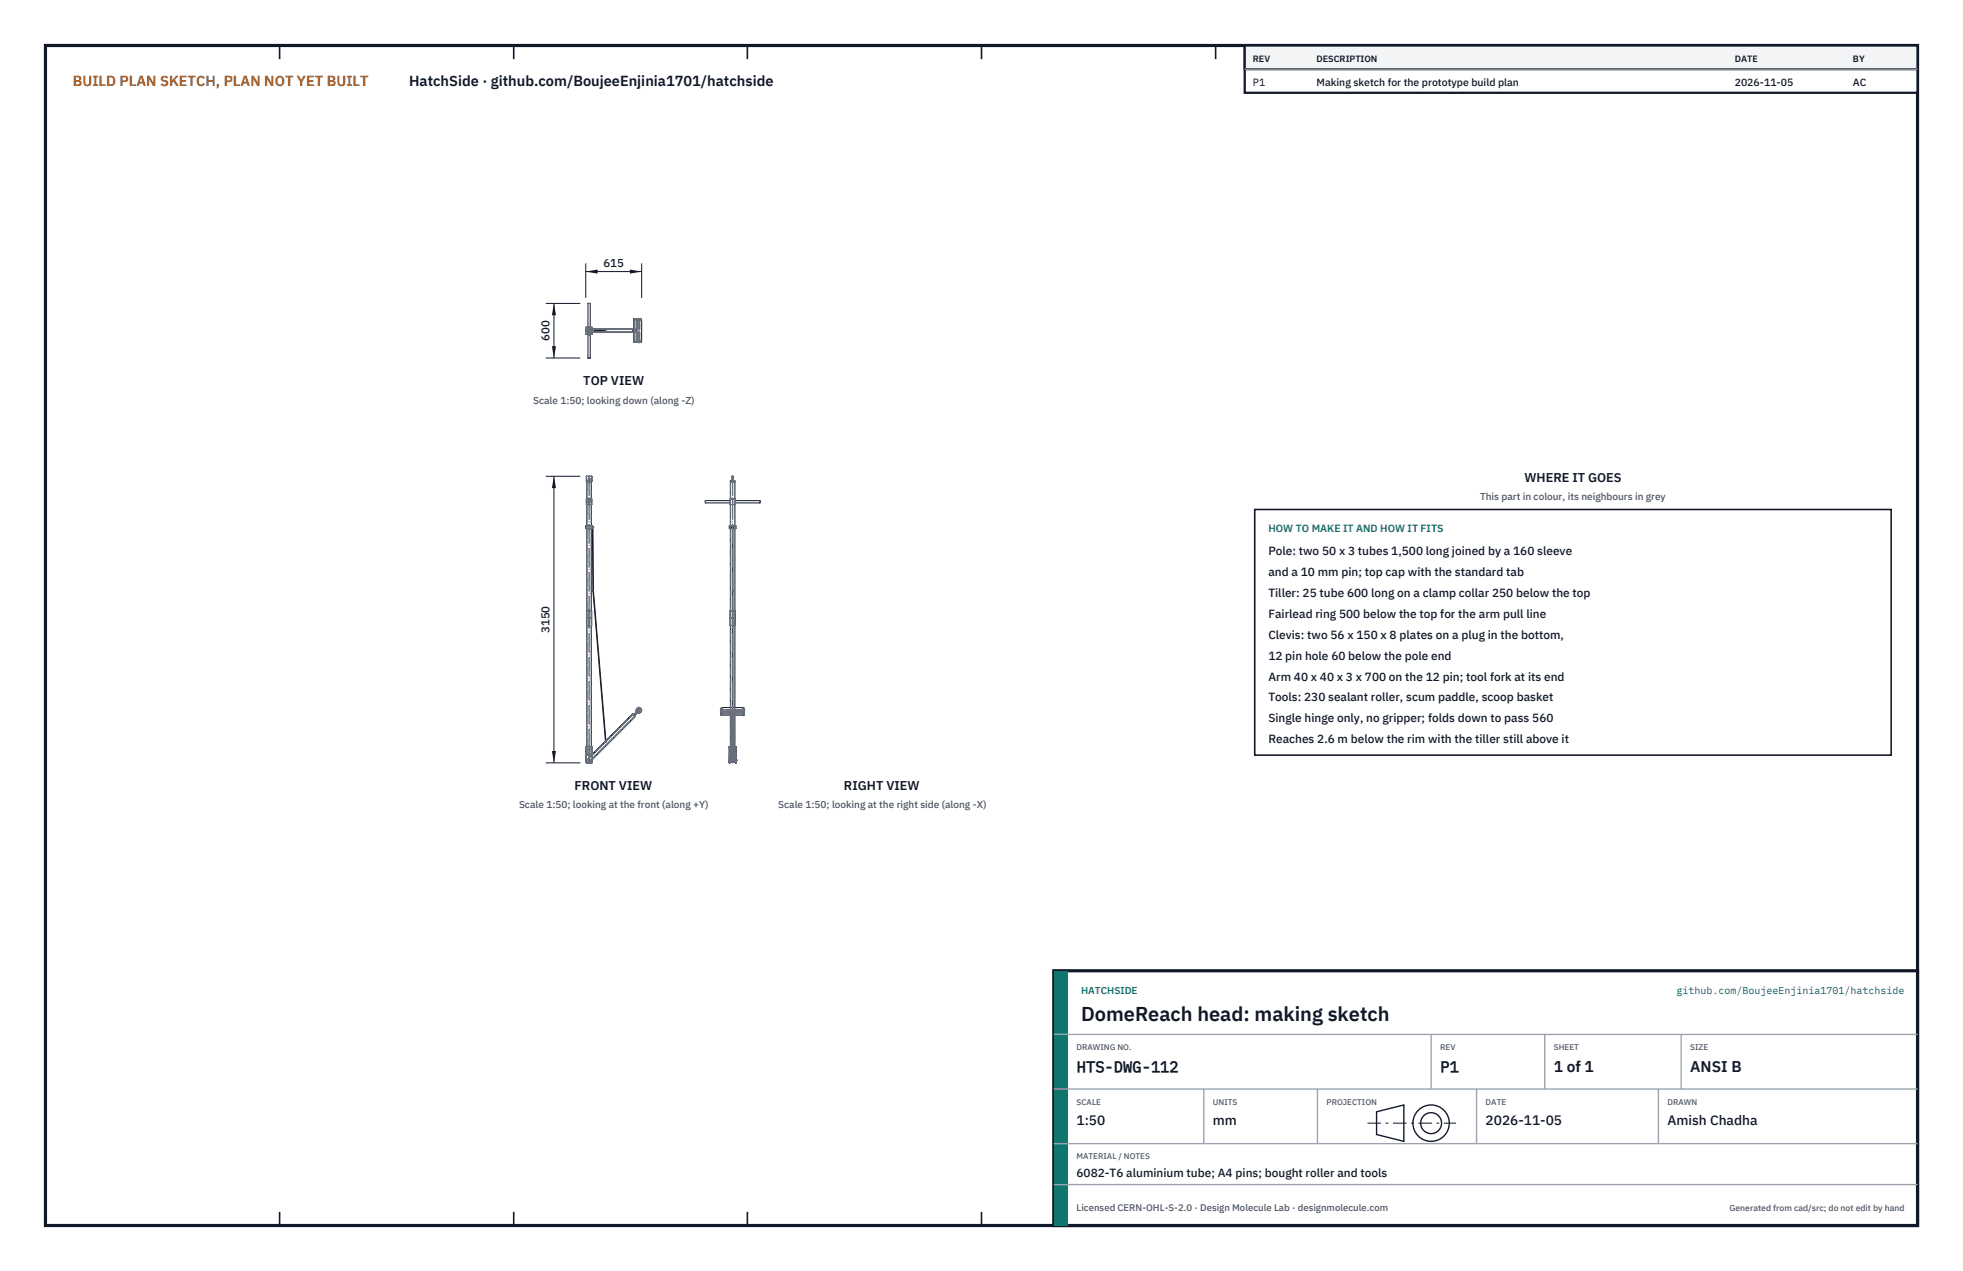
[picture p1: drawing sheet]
<svg xmlns="http://www.w3.org/2000/svg" width="432mm" height="279mm" viewBox="0 0 432 279" stroke-linecap="round" stroke-linejoin="round" font-family="sans-serif">
<path d="M10 10h411.8v259.4h-411.8z" fill="none" stroke="#111827" stroke-width=".7" stroke-linecap="butt"/>
<g fill="none" stroke="#111827" stroke-width=".35">
<path d="M61.5 10v3M113 10v3M164.4 10v3M215.9 10v3M267.4 10v3M318.9 10v3M370.3 10v3M61.5 266.4v3M113 266.4v3M164.4 266.4v3M215.9 266.4v3M267.4 266.4v3"/>
<path d="M318.9 266.4v3M370.3 266.4v3"/>
</g>
<g fill="none" stroke="#111727" stroke-width=".22">
<path d="M128.9 72h.4a.74 .74 0 0 0-.5 .7 .74 .74 0 0 0 .5 .7h-.4M128.9 73.4h.1M128.9 72.1h.3M128.9 72v.1M128.9 73.3v.1M128.9 73.3h.3M128.9 73.3h.1M129 72.8h.1M129 72.6h.1M129 72.6v.2M129 72.6h1.2M129 72.8h1.2"/>
<path d="M129.1 73.3h.1M129.1 73.4h.1M129.1 72v.1M129.1 73.3v.1M129.1 72.6a.5 .5 0 0 1 .5-.4 .5 .5 0 0 1 .5 .4 .49 .49 0 0 0-.5-.4 .49 .49 0 0 0-.5 .4M129.1 72.8a.5 .5 0 0 0 .5 .4 .5 .5 0 0 0 .5-.4 .49 .49 0 0 1-.5 .4 .49 .49 0 0 1-.5-.4M129.3 72.1h.5M129.3 73.3h.5M129.3 72h-.4M129.3 78.7h.1M129.3 66.7h.5M129.3 78.7h.5"/>
<path d="M129.3 66.7v5.4M129.3 73.3v5.4M129.3 66.7h.1M129.8 66.7h.1M129.8 78.7h.1M129.8 72h.5M129.8 66.7v5.4M129.8 73.3v5.4M130 73.3h.3M130 72.1h.3M130.1 73.3h.1M130.1 73.4h.1"/>
<path d="M130.1 72v.1M130.1 73.3v.1M130.2 72.6h.1M130.2 72.8h.1M130.2 72.6v.2M130.2 73.1h9.2M130.2 72.3h9.2M130.3 73h9.1M130.3 72.4h9.1M130.3 73.3h.1M130.3 72h-.5a.74 .74 0 0 1 .5 .7 .74 .74 0 0 1-.5 .7h.5M130.3 73.4h.1"/>
<path d="M130.3 72.1h-.3M130.3 72v.1M130.3 73.3v.1M130.3 72.5h.1M130.3 72.9h.1M130.4 72.7h.1zM130.4 72.5v.4M130.4 72.9h.1M130.4 72.5h.1M130.4 72.8h2.8M130.4 72.6h2.8M130.5 72.6v.2"/>
<path d="M139.3 72.3v.8M139.4 72.4h-.2v.6h.2M139.4 75.3h.1M139.4 70.1h.1M139.4 70.1v5.2M139.4 75.3h.8M139.4 70.1h.8M139.9 70.4h1.2v4.6h-1.2zM140 75.2h.1M140 75.1h.1M140 70.3h.1M140 70.2h.1"/>
<path d="M140 70.2v.1M140 75.1v.1M140 70.3h1M140 70.2h1M140 75.1h1M140 75v.1M140 75.3h.1M140 70.1h.1M140 70.1v.1M140 70.4h.1M140 75h.1M140 75.2v.1"/>
<path d="M140.1 70.1v.1M140.1 70.4h.1M140.1 75h.1M140.1 75.2v.1M140.2 75.3h.1M140.2 70.1h.1M140.2 70.1v.1M140.2 70.4h.1M140.2 75h.1M140.2 75.2v.1M140.4 75.3h.1M140.4 75.3h.3"/>
<path d="M140.4 70.1h.3M140.4 70.1v.1M140.4 70.4h.1M140.4 75h.1M140.4 75.2v.1M140.4 70.1h.1M140.6 75.2h.1M140.6 75.1h.1M140.6 70.3l.1 .1M140.6 70.2h.1M140.6 70.2v.1M140.6 75.1v.1"/>
<path d="M140.7 75.2h.1M140.7 70.3h.1M140.7 75l-.1 .1M140.7 70.2h-.1M140.7 70.1h.1M140.7 75.3h.1M140.7 70.1v.1M140.7 70.4h.1M140.7 75h.1M140.7 75.2v.1M141 75v.1M141 70.2h.1"/>
<path d="M141 75.2h.1M141 70.3v.1M141 75.1h.1M141 70.3h.1M141 75.2l-1.6 .1M141 70.2v.1M141 75.1v.1M129 109.7h1.2v1.2h-1.2zM129 105.7h.1M129 104.7h.1M129 104.7v1M129 104.7h1.2"/>
<path d="M129.1 105.9h1h-1M129.1 110.9v4.7M129.1 116.2v18.1M129.1 105.7v4M129.4 110.1h.4v.4h-.4zM129.4 110.1h.3v.4h-.3zM129.5 105.1l.3 .2-.1 .2-.3-.2zM130.1 105.7v.1M130.1 105.8v3.9M130.1 110.9v4.7M130.1 116.2v18.1M130.2 104.7h.1"/>
<path d="M130.2 105.7h.1M130.2 104.7v1M130.2 105.7h-1.2M130.4 115.7l-.1-.1h-1.5v.6h1.5l.1 13.7M130.4 115.7l.1 14.2M130.4 115.7v.4M130.4 115.7l-.1 .1M155.2 110.1v.5M155.2 110.6h5.3M155.2 110.1h5.3M160.5 110.1h.1M160.5 110.6h.1"/>
<path d="M160.5 110.1v.5M160.5 110.9h1.3M160.5 109.7h1.3M160.7 105.9h1M160.7 105.8h1M160.7 105.8v3.9M160.7 110.9v4.7M160.7 116.2v18.1M160.7 105.9h.9M160.7 105.7v.1M161.1 105.7h.1M161.1 104.7v1"/>
<path d="M161.1 104.7h.1M161.1 116.1l-.2-.2 .3-.2 .2 .2-.2 .2M161.1 116l.1-.2v.2M161.1 116.2h-.7v-.6h1.5v.6h-.7M161.2 104.7h.1M161.2 105.7h.1M161.2 104.7v1M161.3 104.7h.1M161.3 105.7h-.1M161.6 105.7l.1 .1M161.7 105.8v3.9M161.7 110.9v4.7"/>
<path d="M161.7 116.2v18.1M161.8 110.6h.1M161.8 110.1h.1M161.8 110.1v.5M161.8 110.6h5.3M161.8 110.1h5.3M167.1 110.1v.5M129 134.3h1.2v3.2h-1.2zM129.1 137.5v26.6M130.1 137.5v26.6M130.4 129.9h.1zM130.4 129.9l2.8 33.1"/>
<path d="M130.5 129.9h-.1M130.5 129.9l2.8 32.9M160.7 137.5v18M161.1 129.9h.1M161.1 134.3h-.5v3.2h.5M161.2 129.8v.2zM161.2 134.3h.5v3.2h-.5M161.7 137.5v18M139.3 157l-.1-.1-8.9 8.9M139.3 157l.4 .4M139.3 157l-9 9M139.4 157.1h.1"/>
<path d="M139.4 157.1l.2 .2M139.6 157.3h.1M139.7 157.4l.1 .1-9.5 9.5M139.7 157.4l-9.4 9.4M140 156.4h.1M140 156.4v.1M140 156.4l.3 .3M140 156.4a.61 .61 0 0 1 .5-.8 .61 .61 0 0 1 .7 .7 .61 .61 0 0 1-.9 .4M140 156.5h.1M140 156.5l-.6 .6M140 156.5l.3 .2M140 156.5l.2 .1"/>
<path d="M140.2 156.7h.1M140.2 156.6v.1M140.2 156.7l-.6 .6M140.3 156.7h.1M140.5 156l.2 .1-.1 .2-.2-.2zM140.6 155.7h.1M140.6 155.7l-.6 .7M140.7 155.7l.3 .3M140.7 155.7h.1M141 156l-.7 .7M141 156h.1M158.6 157.3h.1"/>
<path d="M158.6 156.7h.1M158.6 156.3h.1M158.6 156h.1M158.6 156.5h.1M158.6 156.6v.1M158.6 156.6h.1M158.6 157.3h5.1M158.6 155.7v1.6M158.6 155.7h.1M158.6 156.7h.2M158.6 155.7v1M158.6 155.7h.2"/>
<path d="M158.6 156h.2M158.8 156.7h.1M158.8 155.7h.1M158.8 156h.1M158.8 155.7v1M158.8 156.5h.1M158.8 156.6h.1M158.8 156.3h.1M158.9 155.5h4.6v1.2h-4.6zM160.7 157.3v6.8M160.8 157.3v10.2l.1 .1M160.8 157.4h.8"/>
<path d="M160.8 157.3l.1 .1h.5l.1-.1M160.9 157.3v10.3M161.1 155.5v-39.6h.1v39.6M161.4 157.3v10.3M161.6 157.3v10.2l-.2 .1M161.7 157.3v6.8M163.5 156.5h.1M163.5 156.6h.1M163.5 156.7h.1M163.5 156.3h.1M163.5 156h.1M163.5 155.7h.1"/>
<path d="M163.5 155.7v1M163.5 156.7h.2M163.5 155.7h.2M163.5 156h.2M163.7 156.7h.1M163.7 155.7h.1M163.7 156h.1M163.7 155.7v1M163.7 155.7v1.6M163.7 156.5h.1M163.7 156.6h.1M163.7 156.3h.1"/>
<path d="M163.7 157.3h.1M163.7 156.6v.1M128.9 167.5l.2 .2M128.9 167.5h.1M128.9 164.3h.1M128.9 164.3v3.2M129 164.1h1.2M129.1 164.1l-.2 .2M129.1 167.7h.1M129.1 164.1h.1M129.1 167.7h1M129.5 167.1h.1"/>
<path d="M129.5 167.1h.2M129.5 167l.2 .1-.1 .1-.2-.1zM129.5 167l.1 .2zM130.1 164.1l.2 .2M130.1 167.7h.1M130.1 164.1h.1M130.3 167.5l-.2 .2M130.3 164.3v3.2M130.3 167.5h.1M130.3 164.3h.1M160.3 167v.2M160.3 167.2h.1"/>
<path d="M160.3 167h.1M160.4 167.7h.1M160.4 167.5h.1M160.4 164.3h.1M160.4 164.1h.1M160.4 164.1h.4M160.4 164.1v3.6M160.5 164.1h.1M160.5 167.5h.1M160.5 164.3h.1M160.5 164.1v3.6M160.5 167.7h.1"/>
<path d="M160.5 165.9h.3M160.5 167.2h.3M160.5 167h.3M160.9 167.6h.5M161.6 164.1h.3M161.6 165.9h.2M161.6 167.2h.2M161.6 167h.2M161.8 167.7h.1M161.8 164.1v3.6M161.8 167.5h.1M161.8 164.3h.1"/>
<path d="M161.8 164.1h.1M161.9 164.1h.1M161.9 167.5h.1M161.9 164.3h.1M161.9 164.1v3.6M161.9 167.7h.1M161.9 167.2h.1M161.9 167h.1M161.9 167.1h.1zM162 167.2h.1M162 167h.1M162 167v.2"/>
<path d="M162.1 167v.1"/>
<circle cx="129.6" cy="72.7" r=".62"/>
</g>
<g fill="none" stroke="#6a7180" stroke-width=".22" stroke-dasharray="2.1 .5">
<path d="M128.9 73.3v.1M128.9 73.4h.1M128.9 72v.1M128.9 72h.1M128.9 72.1h.1M129 72.8v-.2M129 72.6h.1M129 72.8h.1M129 72.6h1.2M129 72.8h1.2M129.1 73.3h-.2M129.1 73.4h-.2"/>
<path d="M129.1 72h-.2M129.1 72.1h-.2M129.1 73.3v.1M129.1 73.3h.1M129.1 73.4h.1M129.1 72v.1M129.1 72h.1M129.1 72.1h.1M129.1 73v-.6M129.1 73l.1 .1M129.1 73h1.2M129.1 72.4h1.2"/>
<path d="M129.1 72.6v.2M129.1 72.6h1M129.1 72.8h1M129.1 72.8h.1M129.1 72.6h.1M129.1 72.4h.1M129.1 73h10.1M129.1 72.4h10.1M129.2 73.1h1M129.2 72.3h1M129.2 72.3l-.1 .1M129.2 73.1h.4"/>
<path d="M129.2 72.3h.4M129.2 73h-.1M129.2 73h.4M129.2 72.4h.4M129.2 73h10.1M129.2 72.4h10.1M129.2 73.3h.8M129.2 72.1h.8M129.3 73.4h.5M129.3 72h.5M129.3 73.3h.5M129.3 78.7h.5"/>
<path d="M129.4 72.6h.4M129.4 72.8h.4M129.4 72.8v-.2M129.4 71.9v-.1M129.4 71.8v.1M129.4 71.9h.1M129.4 71.9h.3M129.4 71.8h.3M129.4 73.3h.3M129.4 73.4h.3M129.4 72h.3M129.4 72.1h.3"/>
<path d="M129.5 73.1h.2M129.5 72.3h.2M129.5 73h.2M129.5 72.4h.2M129.5 73.1v-.1M129.5 72.4v-.1M129.5 73.3h-.1M129.5 73.4h-.1M129.5 73.4v-.1M129.5 72h-.1M129.5 72.1h-.1M129.5 72.1v-.1"/>
<path d="M129.5 73.3h.2M129.5 73.4h.2M129.5 72h.2M129.5 72.1h.2M129.5 73.6v-1.8M129.5 73.6h.1M129.5 71.8h.1M129.5 73.6h.2M129.5 71.8h.2M129.6 73.1l.1-.1M129.6 72.4h.1M129.6 73.1h10.1"/>
<path d="M129.6 72.3h10.1M129.6 73h10.1M129.6 72.4h10.1M129.6 73h.1M129.6 73v-.6M129.6 73h9.6M129.6 72.4h9.6M129.7 72.4l-.1-.1M129.7 73v-.6M129.7 73h10.1M129.7 72.4h10.1M129.7 73.6h-.2"/>
<path d="M129.7 71.8h-.2M129.7 73.6v-1.8M129.7 73.6h.1M129.7 71.8h.1M129.7 73.3h.1M129.7 73.4h.1M129.7 73.3v.1M129.7 72h.1M129.7 72.1h.1M129.7 72v.1M129.7 73.3h-.2M129.7 73.4h-.2"/>
<path d="M129.7 72h-.2M129.7 72.1h-.2M129.7 73.1h-.2M129.7 72.3h-.2M129.7 73h-.2M129.7 72.4h-.2M129.7 73.1v-.1M129.7 72.4v-.1M129.7 73.3h-.3M129.7 73.4h-.3M129.7 72h-.3M129.7 72.1h-.3"/>
<path d="M129.7 71.9v-.1M129.7 71.8v.1M129.7 71.9h.1M129.8 72.6h-.4M129.8 72.8h-.4M129.8 72.8v-.2M129.8 71.9v-.1M129.8 71.8v.1M129.8 71.9h.1M129.8 72h-.5M129.8 72.1h-.5M129.8 66.7h-.5"/>
<path d="M130.1 72.8h.1M130.1 72.8v-.1M130.1 72.6h.1M130.1 72.7v-.1M130.1 73.3h-1M130.1 73.4h-1M130.1 72h-1M130.1 72.1h-1M130.1 73.3v.1M130.1 73.3h.1M130.1 73.4h.1M130.1 72v.1"/>
<path d="M130.1 72h.1M130.1 72.1h.1M130.2 72.8v-.2M130.2 72.6h.1M130.2 72.8h.1M130.3 73.3h-.2M130.3 73.4h-.2M130.3 72h-.2M130.3 72.1h-.2M130.3 73.3v.1M130.3 73.4h.1M130.3 72v.1"/>
<path d="M130.3 72h.1M130.3 72.1h.1M130.3 72.7l.1-.1M130.3 72.7v.2M130.3 72.5v.2M130.3 72.5v.4M130.4 72.6v.2M130.4 72.8l-.1-.1M130.4 72.8h.1M130.4 72.6h.1M130.4 72.7l.1-.1M130.5 72.8l-.1-.1"/>
<path d="M133.2 72.7v-.1M133.2 72.7h.1zM133.2 72.6v.2M133.2 72.8v-.1M139.4 73.1h.3M139.4 72.3h.3M139.4 73h.3M139.4 72.4h.3M139.4 75.3v-5.2M139.4 75.3h.1M139.4 75.3h.2M139.4 70.1h.2"/>
<path d="M139.4 70.1h.1M139.6 75.3v-5.2M139.6 75.3h.1M139.6 70.1h.1M139.6 75.3h.6M139.6 70.1h.6M139.7 73.1l.1-.1M139.7 72.4h.1M139.7 73h.1M139.7 73v-.6M139.8 72.4l-.1-.1M139.8 73v-.6"/>
<path d="M139.9 75h1.2M139.9 70.4h1.2M140 75.2v-.1M140 75.1h.1M140 75.2h.1M140 70.3v-.1M140 70.2h.1M140 70.3h.1M140 75.1v-.1M140 70.3v.1M140 75.2h.3M140 75h.3"/>
<path d="M140 70.4h.3M140 70.2h.3M140 75.2v-.2M140 75v-4.6M140 70.4v-.2M140.1 75.2v-.1M140.1 70.3v-.1M140.1 75.2h.1M140.1 70.3h.1M140.1 75.1h.1M140.1 70.2h.1M140.1 75.1v-.1"/>
<path d="M140.1 75v-4.6M140.1 70.4v-.1M140.2 70.1h.1M140.2 75.2v-.1M140.2 70.3v-.1M140.2 75.2h.1M140.2 75.1v-.1M140.2 75v-4.6M140.2 70.4v-.1M140.2 70.2h.1M140.2 75.3h.1M140.2 75.3v-5.2"/>
<path d="M140.2 75.1h.1M140.2 70.3h.1M140.2 75.2v-.2M140.2 70.4v-.2M140.3 75.2h.1M140.3 75.1v-.1M140.3 70.3v.1M140.3 70.2h.1M140.3 75.2v-.1M140.3 70.3v-.1M140.3 75.1h.1M140.3 70.3h.1"/>
<path d="M140.3 75.2h.7M140.3 75h.7M140.3 70.4h.7M140.3 70.2h.7M140.3 75.1h.7M140.3 70.3h.7M140.4 75h.3M140.4 70.4h.3M140.4 70.4v4.6M140.4 75.2h.3M140.4 70.2h.3M140.4 75.2v-.2"/>
<path d="M140.4 70.4v-.2M140.4 75v-4.6M140.7 75.2h-.3M140.7 75h-.3M140.7 70.4h-.3M140.7 70.2h-.3M140.7 75.2v-.2M140.7 70.4v-.2M140.7 75v-4.6M140.7 75.3h-.3M140.7 70.1h-.3M140.7 70.4v4.6"/>
<path d="M141 75v.1M141 70.2h.1M141 75.2h.1M141 70.3v.1M141 75.2v-.1M141 70.3v-.1M129 105.7v-1M129 104.7h.1M129 105.7h.1M129 104.7h1.2M129 105.7h1.2M129.1 110.9h1"/>
<path d="M129.1 109.7h1M129.1 116.2h1M129.1 115.6h1M129.1 109.7v1.2M129.1 115.6v.6M129.1 105.9h1M129.1 105.7h.1M129.1 105.7h1M129.1 105.9h.9M129.1 105.9v30M129.4 110.1h.4v.4h-.4zM129.4 110.1h.3v.4h-.3z"/>
<path d="M129.5 105.1l.3 .2-.1 .2-.3-.2zM130 105.9h-.9M130.1 105.7h-1M130.1 105.7h.1M130.1 105.9h-1M130.1 116.2v-.6M130.1 110.9v-1.2M130.1 110.9h-1M130.1 109.7h-1M130.1 116.2h-1M130.1 115.6h-1M130.1 105.8h-1"/>
<path d="M130.2 105.7h.1M130.2 105.7v-1M130.2 104.7h.1M130.2 110.9h-1.2M130.2 109.7h-1.2M130.3 115.9v.3M130.3 115.9h.1M130.3 115.7v.4M130.3 116.2v-.5M130.3 116.2h-1.5M130.3 115.6h-1.5M130.3 115.7h.1"/>
<path d="M130.3 115.8v-.1M130.4 116v.1zM130.4 115.9h-.1M130.4 116.1v-.2M130.4 115.9h.1M155.2 110.1v.5M160.5 110.1v.5M160.5 110.1v.4M160.5 109.7v1.2M160.7 110.9h.5M160.7 109.7h.5M160.7 116.2h.5"/>
<path d="M160.7 115.6h.5M160.7 109.7v1.2M160.7 115.6v.6M160.7 105.9h.5M160.7 105.9v30M161.1 105.7v-1M161.1 105.3v.2M161.1 105.5v-.4M161.1 105.1v.2M161.1 105.5h.2M161.1 105.1h.2M161.1 105.7h.1"/>
<path d="M161.1 104.7h.1M161.1 116.2h.1M161.1 116.1h.1M161.1 115.9h.1M161.2 105.9h.4M161.2 105.7h.1M161.2 110.9h.5M161.2 109.7h.5M161.2 116.2h.1M161.2 116.2h.5M161.2 115.6h.5M161.2 116.1h.1"/>
<path d="M161.2 115.9h.1M161.2 116h-.1M161.2 116h.1M161.2 105.7h-.1M161.2 105.7v-1M161.2 104.7h.1M161.3 105.7v-1M161.3 105.3v.2M161.3 105.5v-.4M161.3 105.1v.2M161.3 104.7h-.1M161.6 105.9h-.9"/>
<path d="M161.6 105.9v30M161.6 105.7h-.4M161.7 105.9h-1M161.7 110.9h-1M161.7 109.7h-1M161.7 116.2h-1M161.7 115.6h-1M161.7 109.7v1.2M161.7 115.6v.6M161.7 105.8h-1M161.8 110.9h-1.3M161.8 109.7h-1.3"/>
<path d="M161.8 110.5v-.4M161.8 109.7v1.2M161.8 110.6v-.5M161.9 116.2h-1.5M161.9 115.6h-1.5M167.1 110.6v-.5M129.1 137.5h1M129.1 134.3h1M129.1 134.3v3.2M129.1 135.9h1M129.1 134.3v1.6M129.1 135.9v1.6"/>
<path d="M129.1 135.9h.9M129.1 135.9v30M130 135.9v-30M130 135.9h-.9M130.1 135.9v-1.6M130.1 135.9h-1M130.1 137.5v-1.6M130.1 137.5v-3.2M130.1 137.5h-1M130.1 134.3h-1M130.2 137.5h-1.2M130.2 134.3h-1.2"/>
<path d="M130.4 129.9h.1M160.6 137.5h.6M160.6 134.3h.6M160.6 134.3v3.2M160.7 135.9h.5M160.7 134.3v1.6M160.7 135.9v1.6M160.7 135.9v30M161.1 137.5h.1M161.1 134.3h.1M161.1 129.9h.1M161.2 135.9h.5"/>
<path d="M161.2 135.9h.4M161.2 137.5h.1M161.2 134.3h.1M161.2 137.5h.5M161.2 134.3h.5M161.2 129.9h.1M161.6 135.9h-.9M161.6 135.9v30M161.7 135.9h-1M161.7 134.3v1.6M161.7 135.9v1.6M161.7 137.5h-1.1"/>
<path d="M161.7 134.3h-1.1M161.7 134.3v3.2M139.2 157h.1M139.3 157l-.1-.1M139.3 157l.4 .4M139.3 157h-.1M139.4 157.1l.6-.6M139.4 157.1l.2 .2M139.4 157.1h.1M139.6 157.3h.1M139.6 157.3l.6-.6M139.7 157.4h.1"/>
<path d="M139.8 157.5l-.1-.1M140 156.4v.1M140 156.4l.6-.7M140 156.4h.1M140 156.4l.3 .3M140 156.4l.7-.7M140 156.5h.1M140 156.5l.2 .2M140.2 156.7v-.1M140.2 156.7h.1M140.2 156.6l.1 .1M140.3 156.7h.1"/>
<path d="M140.3 156.7l.7-.7M140.5 156l.2 .1-.1 .2-.2-.2zM140.6 155.7h.1M140.7 155.7l.3 .3M140.7 155.7h-.1M140.7 155.7h.1M141 156h.1M158.6 156.3v-.3M158.6 157.1v-.6M158.6 157.1h5.1M158.6 156.5h5.1M158.6 157.1h.1"/>
<path d="M158.6 156.5h.1M158.6 157.1v.2M158.6 157.3h5.1M158.6 157.3h.1M158.6 156.4v-.7M158.6 156.5h.2M158.6 156.3h.2M158.6 156h.2M158.6 156.6h.1M158.6 156.7h.2M158.6 156.5v.1M158.6 156.6h.2"/>
<path d="M158.6 156.4h.2M158.6 156.4v.1M158.6 156.4h.1M158.6 156.6v.1M158.6 156.7h.1M158.6 155.7h.2M158.6 155.7h.1M158.8 156.5v.1M158.8 156.5h.1M158.8 156.4v.1M158.8 156.6h.1M158.8 156.4h.1"/>
<path d="M158.8 156.6v.1M158.8 156.7h.1M158.8 156.4v-.7M158.8 156.3v-.3M158.8 156v.1M158.8 155.7h.1M158.9 155.5v1.2M158.9 156.1v-.1M158.9 156v.3M158.9 156.3v-.2M158.9 156.5h4.6M158.9 156.3h4.6"/>
<path d="M158.9 156h4.6M158.9 156.6h4.6M158.9 156.7h4.6M160.7 155.5v1.8M160.8 157.3v-.3M160.8 157v.3M160.8 157h.1M160.9 156.9h.5M160.9 156.9l-.1 .1M160.9 157h.5M160.9 157.3v-.3M161.1 155.5v7.6"/>
<path d="M161.2 155.5v7.6M161.4 157h.1M161.4 157.3v-.3M161.5 157v.3M161.6 157.3v-.3M161.6 157l-.2-.1M161.6 157v.3M161.7 155.5v1.8M163.5 155.5v1.2M163.5 156.1v-.1M163.5 156v.3M163.5 156.3v-.2"/>
<path d="M163.5 156h-4.6M163.5 156.3h-4.6M163.5 156.4v-.7M163.5 156.3v-.3M163.5 156.5h.2M163.5 156.3h.2M163.5 156h.2M163.5 156.5h.1M163.5 156.6h.1M163.5 156.7h.2M163.5 156.5v.1M163.5 156.6h.2"/>
<path d="M163.5 156.4h.2M163.5 156.4v.1M163.5 156.4h.1M163.5 156.6v.1M163.5 156.7h.1M163.5 155.7h.2M163.5 155.7h.1M163.7 156.5v.1M163.7 156.5h.1M163.7 156.4v.1M163.7 156.6h.1M163.7 156.4h.1"/>
<path d="M163.7 156.6v.1M163.7 156.7h.1M163.7 156.4v-.7M163.7 156.3v-.3M163.7 156v.1M163.7 155.7h.1M163.7 157.1v-.6M163.7 157.1h.1M163.7 157.1v.2M163.7 157.3h.1M128.9 167.5v-3.2M128.9 164.3l.2-.2"/>
<path d="M128.9 167.5h.1M128.9 164.3h.1M129 165.9h1.2M129 164.1v1.8M129.1 165.9h1M129.1 164.1h1M129.1 167.7l-.2-.2M129.1 164.1v1.8M129.1 167.7h.1M129.1 164.1h.1M129.1 167l1.2-1.2M129.1 167l.1 .1"/>
<path d="M129.1 167.1h.1M129.1 167.1l10.1-10.1M129.1 165.9h.9M129.1 165.9v-1.2M129.1 165.9h.1M129.1 164.7h.1M129.1 164.7h.9M129.2 165.9h.8M129.2 164.7h.8M129.2 167.1l-.1-.1M129.2 167.1l.4 .4M129.2 167.1h-.1"/>
<path d="M129.2 167.1l1.1-1.1M129.2 167.1l10.1-10.1M129.4 167.1h.1M129.5 167.1h.1M129.5 167.1h.2M129.5 167l.2 .1-.1 .1-.2-.1zM129.5 167l.2 .1-.1 .1-.1-.1zM129.5 167l.1 .2zM129.6 167.5l.1 .1M129.6 167.5v.1M129.6 167.5l.7-.7M129.6 167.5l10.1-10.1"/>
<path d="M129.6 167.6v-.1M129.6 167.6l10.1-10.2M129.7 167.6l-.1-.1M129.7 167.6l.6-.6M129.7 167.6l10.1-10.1M129.7 167.1h.1M129.7 167.2v-.2M129.7 167v.2M129.7 167.2h.1M129.7 167h.1M129.8 167.2v-.2M129.8 167v.2"/>
<path d="M130 165.9h-.8M130 164.7h-.8M130 165.9v-1.2M130 165.9h.1M130 164.7h.1M130 165.9h-.9M130 164.7h-.9M130 165.9v-30M130.1 165.9v-1.8M130.1 165.9h-1M130.1 164.1h-1M130.1 167.7h-1"/>
<path d="M130.1 164.1l.2 .2M130.1 167.7h.1M130.1 164.1h.1M130.2 165.9v-1.8M130.2 165.9h-1.2M130.2 164.1h-1.2M130.3 167.5l-.2 .2M130.3 164.3v3.2M130.3 167.5h.1M130.3 164.3h.1M133.2 163l.1-.2M133.2 163v.1"/>
<path d="M133.2 163.1h.1M133.2 163.2v-.1M133.2 163.1v.1M133.3 162.8v.3M133.3 163.1h-.1M160.3 167.2v-.2M160.4 167.5v-3.2M160.4 167.7v-.2M160.4 164.3v-.2M160.4 167.1v-.1M160.4 167v.2M160.4 167.2v-.1"/>
<path d="M160.4 167.2h.1M160.4 167h.1M160.4 167.5h.1M160.4 164.3h.1M160.5 167.7h-.1M160.5 164.1h-.1M160.5 167h.1M160.5 167.2h.1M160.5 167.5h-.1M160.5 167.5v-3.2M160.5 164.3h-.1M160.5 167.7v-.2"/>
<path d="M160.5 167.5h.1M160.5 164.3h.1M160.5 164.3v-.2M160.5 167.1v-.1M160.5 167v.2M160.5 167.2v-.1M160.5 164.3v1.6M160.7 165.9h.5M160.7 164.1h.5M160.7 164.1v1.8M160.7 165.9v-1.2M160.7 165.9h.1"/>
<path d="M160.7 164.7h.1M160.7 164.7h.5M160.8 165.9h.4M160.8 164.1h.4M160.8 167.1v-.1M160.8 167.1v.4M160.8 167.2v-.2M160.8 167.2h.1M160.8 167h.1M160.8 167.2h.8M160.8 167h.8M160.8 167.1h.1"/>
<path d="M160.8 167.1v-10.1M160.8 167.5v-10.1M160.8 167.1v.1M160.8 167v.1M160.9 167h.5M160.9 167l-.1 .1M160.9 167.6l-.1-.1M160.9 167.6h.5M160.9 167.1h.5M160.9 167v-10.1M160.9 167.1v-9.7M160.9 167.6v-10.2"/>
<path d="M161.1 163.1h.1M161.2 165.9h.5M161.2 165.9h.4M161.2 164.7h.4M161.2 164.1h.4M161.2 164.1h.5M161.2 163.1h.1M161.2 163.1v.1M161.2 163.2v-.1M161.2 163.1h-.1M161.4 167.1h.1M161.4 167v-10.1"/>
<path d="M161.4 167.6v-10.2M161.4 167.1v-9.7M161.5 167.5l-.1 .1M161.5 167.1v.4M161.5 167.5v-10.1M161.5 167.1v-10.1M161.5 167.1v.1M161.5 167.2v-.2M161.5 167v.1M161.5 167.2h.1M161.5 167h.1M161.6 167.1v-.1"/>
<path d="M161.6 167.1l-.2-.1M161.6 167.1v.4M161.6 167.2v-.2M161.6 165.9h-.9M161.6 164.7h-.9M161.6 165.9v-1.2M161.6 165.9h.1M161.6 164.7h.1M161.7 165.9h-1M161.7 164.1h-1M161.7 164.1v1.8M161.8 165.9h-1.3"/>
<path d="M161.8 164.1h-1.3M161.8 167.5v-3.2M161.8 167.7v-.2M161.8 164.3v-.2M161.8 167.1v-.1M161.8 167v.2M161.8 167.2v-.1M161.8 164.3v1.6M161.8 167.2h.1M161.8 167h.1M161.8 167.5h.1M161.8 164.3h.1"/>
<path d="M161.9 167.7h-.1M161.9 164.1h-.1M161.9 167h.1M161.9 167.2h.1M161.9 167.5h-.1M161.9 167.5v-3.2M161.9 164.3h-.1M161.9 167.7v-.2M161.9 167.5h.1M161.9 164.3h.1M161.9 164.3v-.2M161.9 167.1v-.1"/>
<path d="M161.9 167v.2M161.9 167.2v-.1M161.9 167.1h.1zM162 167.1h.1M162 167.2v-.2"/>
<circle cx="129.6" cy="72.7" r=".75"/>
<circle cx="129.6" cy="72.7" r=".58"/>
<circle cx="129.6" cy="72.7" r=".62"/>
<circle cx="129.6" cy="72.7" r=".51"/>
<circle cx="129.6" cy="72.7" r=".48"/>
<circle cx="129.6" cy="72.7" r=".44"/>
<circle cx="129.6" cy="72.7" r=".5"/>
<circle cx="129.6" cy="72.7" r=".42"/>
<circle cx="140.5" cy="156.1" r=".6"/>
</g>
<g fill="none" stroke="#6a7180" stroke-width=".22" stroke-dasharray="4.2 .5 0 .5">
<path d="M128.8 72.7h1.6M128.8 72.7h1.7M128.9 72.7h1.4M128.9 72.7h1.3M129 72.7h1.2M129 72.7h1.1M129.6 73.6v-1.8M129.6 73.5v-1.6M129.6 73.4v-1.4M129.6 73.3v-1.2M129.6 73.2v-1.1M129.6 73.2v-1"/>
<path d="M140.5 69.9v5.6M129.6 115.4v1M129.6 115.3v1.2M129.6 109.5v1.6M129.6 109.4v1.8M129.6 106v-.4M129.6 104.7v33.2M129.6 104.7v33.1M161.2 115.4v1M161.2 115.3v1.2M161.2 109.5v1.6M161.2 109.4v1.8"/>
<path d="M161.2 106v-.4M161.2 104.7v33.2M161.2 104.7v33.1M129.6 134v33.7M129.6 134v3.9M129.6 133.9v4M161.2 134v33.7M161.2 134v3.9M161.2 133.9v4M139.8 156.1h1.3M140.5 156.9v-1.5M163.9 156.1h-5.5"/>
<path d="M129.6 166.1v-1.6M129.6 163.8v2.4M161.2 166.1v-1.6M161.2 163.8v2.4"/>
</g>
<path d="M128.8 57.9v7.6M128.8 59.7h12.3M141.1 57.9v7.6" fill="none" stroke="#111827" stroke-width=".22"/>
<path d="M128.8 59.7l2.6-.5v.9zM138.5 59.2v.9l2.6-.4z" fill="#111827"/>
<path d="M120.1 66.7h7.6M120.1 78.7h7.6M121.9 66.7v12" fill="none" stroke="#111827" stroke-width=".22"/>
<path d="M121.9 66.7l-.5 2.6h.9zM121.4 76.1h.9l-.4 2.6z" fill="#111827"/>
<path d="M120.1 104.7h7.6M121.9 104.7v63M120.1 167.7h7.6" fill="none" stroke="#111827" stroke-width=".22"/>
<path d="M121.9 104.7l-.5 2.6h.9zM121.4 165.1h.9l-.4 2.6z" fill="#111827"/>
<path d="M276 112h140v54h-140z" fill="#fff" stroke="#111827" stroke-width=".35"/>
<path d="M273.8 10h148v10.4h-148z" fill="#fff" stroke="#111827" stroke-width=".5"/>
<path d="M273.8 10h148v5.2h-148z" fill="#f3f4f6" stroke="#111827" stroke-width=".5"/>
<path d="M273.8 15.2h148" fill="none" stroke="#9ca3af" stroke-width=".3"/>
<path d="M231.8 213.4h190v56h-190z" fill="#fff" stroke="#111827" stroke-width=".7" stroke-linecap="butt"/>
<path d="M231.8 213.4h3v56h-3z" fill="#0f766e"/>
<path d="M231.8 227.4h190M231.8 239.4h190M264.8 239.4v12M289.8 239.4v12M314.8 227.4v12M324.8 239.4v12M339.8 227.4v12M364.8 239.4v12M369.8 227.4v12M231.8 251.4h190M231.8 260.4h190" fill="none" stroke="#9ca3af" stroke-width=".3"/>
<g fill="none" stroke="#111827" stroke-width=".3">
<path d="M302.8 244.4l6-1.5v8l-6-1.5z"/>
<circle cx="314.8" cy="246.9" r="4"/>
<circle cx="314.8" cy="246.9" r="2.3"/>
</g>
<path d="M300.8 246.9h19.5" fill="none" stroke="#111827" stroke-width=".22" stroke-dasharray="3 1 .6 1" stroke-linecap="butt"/>
<text font-size="4.4" fill="#111827" x="237.8" y="224.4">DomeReach head: making sketch</text>
<g font-size="3.4" fill="#111827">
<text x="236.8" y="235.6">HTS-DWG-112</text>
<text x="316.8" y="235.6">P1</text>
<text x="341.8" y="235.6">1 of 1</text>
<text x="371.8" y="235.6">ANSI B</text>
</g>
<text font-size="3.2" fill="#b45309" x="16" y="19">BUILD PLAN SKETCH, PLAN NOT YET BUILT</text>
<text font-size="3.2" fill="#111827" x="90" y="19">HatchSide · github.com/BoujeeEnjinia1701/hatchside</text>
<g font-size="3" fill="#111827">
<text x="236.8" y="247.2">1:50</text>
<text x="266.8" y="247.2">mm</text>
<text x="326.8" y="247.2">2026-11-05</text>
<text x="366.8" y="247.2">Amish Chadha</text>
</g>
<g font-size="2.8" fill="#111827">
<text x="128.3" y="84.7">TOP VIEW</text>
<text x="335.3" y="106">WHERE IT GOES</text>
<text x="126.4" y="173.7">FRONT VIEW</text>
<text x="185.7" y="173.7">RIGHT VIEW</text>
</g>
<g font-size="2.6" fill="#111827">
<text x="279" y="122">Pole: two 50 x 3 tubes 1,500 long joined by a 160 sleeve</text>
<text x="279" y="126.6">and a 10 mm pin; top cap with the standard tab</text>
<text x="279" y="131.2">Tiller: 25 tube 600 long on a clamp collar 250 below the top</text>
<text x="279" y="135.8">Fairlead ring 500 below the top for the arm pull line</text>
<text x="279" y="140.4">Clevis: two 56 x 150 x 8 plates on a plug in the bottom,</text>
<text x="279" y="145">12 pin hole 60 below the pole end</text>
<text x="279" y="149.6">Arm 40 x 40 x 3 x 700 on the 12 pin; tool fork at its end</text>
<text x="279" y="154.2">Tools: 230 sealant roller, scum paddle, scoop basket</text>
<text x="279" y="158.8">Single hinge only, no gripper; folds down to pass 560</text>
<text x="279" y="163.4">Reaches 2.6 m below the rim with the tiller still above it</text>
<text x="236.8" y="258.8">6082-T6 aluminium tube; A4 pins; bought roller and tools</text>
</g>
<g font-size="2.5" fill="#111827">
<text x="132.7" y="58.7">615</text>
<text x="120.8" y="75" transform="rotate(-90 120.8 75)">600</text>
<text x="120.8" y="139.2" transform="rotate(-90 120.8 139.2)">3150</text>
</g>
<g font-size="2.3" fill="#111827">
<text x="275.6" y="18.8">P1</text>
<text x="289.6" y="18.8">Making sketch for the prototype build plan</text>
<text x="381.6" y="18.8">2026-11-05</text>
<text x="407.6" y="18.8">AC</text>
</g>
<text font-size="2.3" fill="#0f766e" x="279" y="117">HOW TO MAKE IT AND HOW IT FITS</text>
<g font-size="2.2" fill="#4b5563">
<text x="117.3" y="88.7">Scale 1:50; looking down (along -Z)</text>
<text x="325.6" y="110">This part in colour, its neighbours in grey</text>
<text x="114.2" y="177.7">Scale 1:50; looking at the front (along +Y)</text>
<text x="171.2" y="177.7">Scale 1:50; looking at the right side (along -X)</text>
</g>
<g font-size="2.2" fill="#0f766e">
<text x="237.8" y="218.4">HATCHSIDE</text>
<text x="368.8" y="218.4">github.com/BoujeeEnjinia1701/hatchside</text>
</g>
<text font-size="2.1" fill="#4b5563" x="236.8" y="266.2">Licensed CERN-OHL-S-2.0 · Design Molecule Lab · designmolecule.com</text>
<g font-size="2" fill="#111827">
<text x="275.6" y="13.6">REV</text>
<text x="289.6" y="13.6">DESCRIPTION</text>
<text x="381.6" y="13.6">DATE</text>
<text x="407.6" y="13.6">BY</text>
</g>
<text font-size="1.9" fill="#4b5563" x="380.4" y="266.2">Generated from cad/src; do not edit by hand</text>
<g font-size="1.8" fill="#4b5563">
<text x="236.8" y="230.8">DRAWING NO.</text>
<text x="316.8" y="230.8">REV</text>
<text x="341.8" y="230.8">SHEET</text>
<text x="371.8" y="230.8">SIZE</text>
<text x="236.8" y="242.8">SCALE</text>
<text x="266.8" y="242.8">UNITS</text>
<text x="291.8" y="242.8">PROJECTION</text>
<text x="326.8" y="242.8">DATE</text>
<text x="366.8" y="242.8">DRAWN</text>
<text x="236.8" y="254.8">MATERIAL / NOTES</text>
</g>
</svg>
